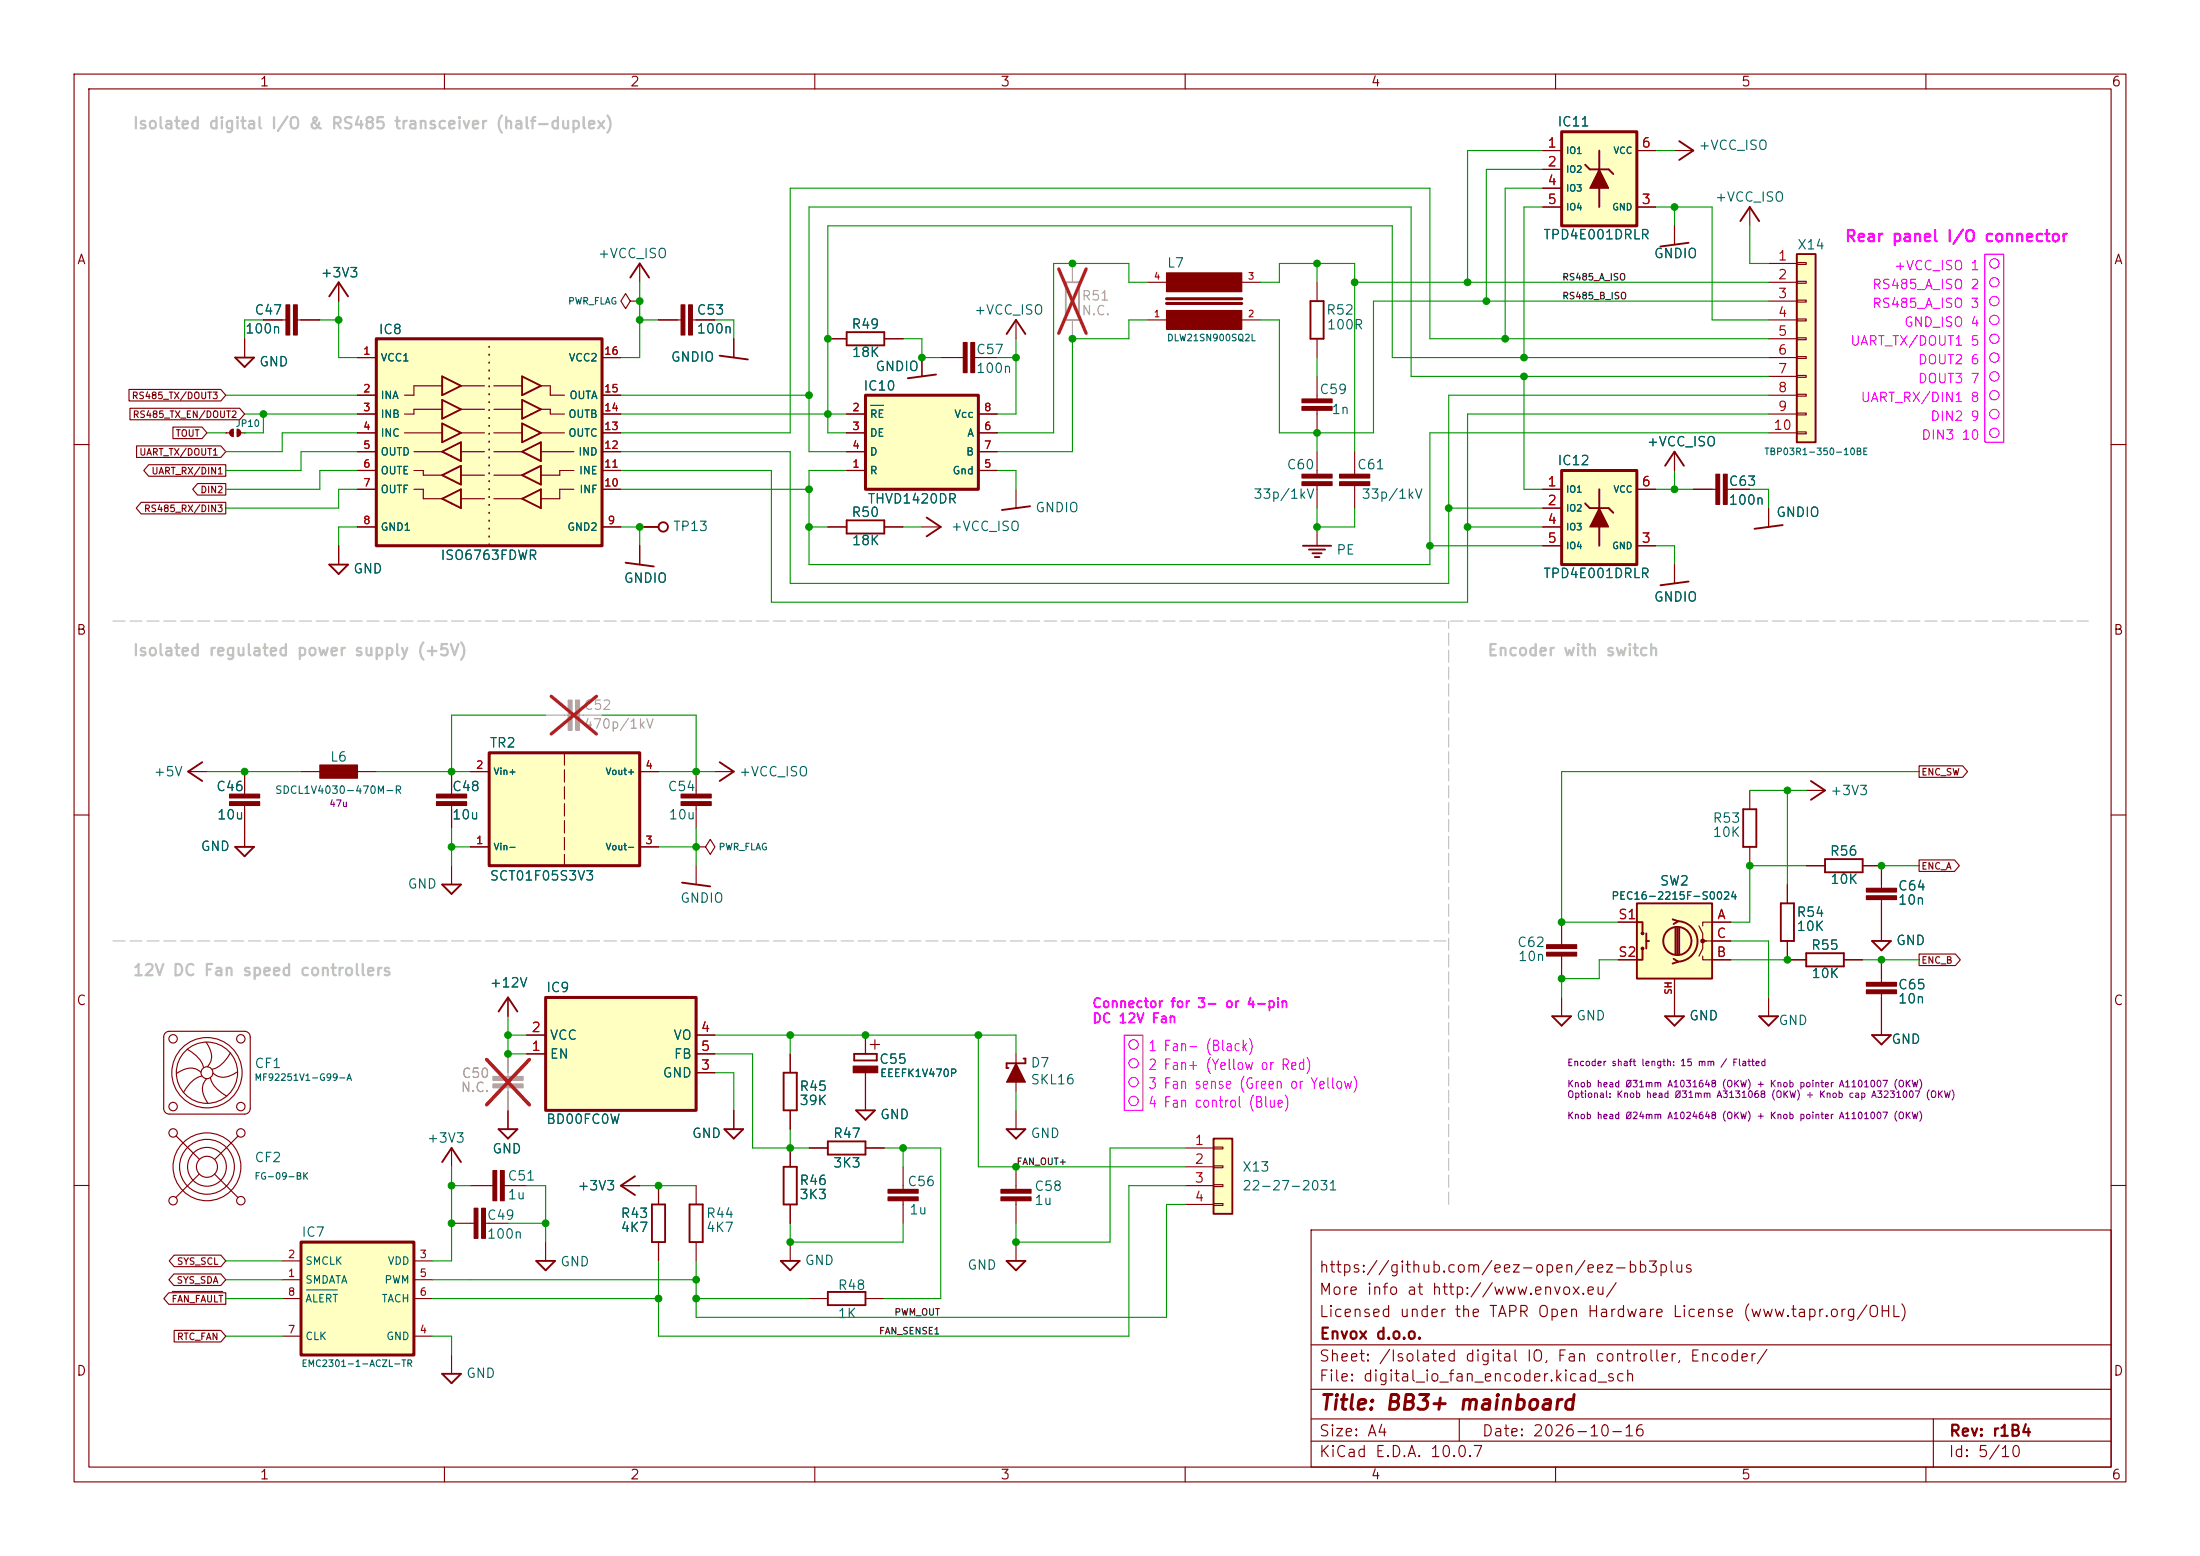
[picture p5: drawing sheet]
<svg xmlns="http://www.w3.org/2000/svg" width="297mm" height="210mm" viewBox="0 0 297 210" stroke-linecap="round" stroke-linejoin="round" font-family="sans-serif">
<g fill="none" stroke="#840000" stroke-width=".15">
<path d="M10 10h277v190h-277zM12 12h273v186h-273zM60 10v2M110 10v2M160 10v2M210 10v2M260 10v2M10 60h2M285 60h2M10 110h2M241.3 119.4v2.5M243.8 106.7h2.6"/>
<path d="M243.8 116.8h2.6M251.5 116.8h2.5M285 110h2M241.3 127v2.5h2.5M248.9 129.5h2.6M116.8 147.3v2.6M10 160h2M177 166h108v32h-108zM285 160h2M60 198v2M110 198v2M160 198v2"/>
<path d="M177 194.5h108M177 191.5h108M177 187.5h108M177 181.5h108M197 191.5v3M210 198v2M260 198v2M261 191.5v6.5"/>
</g>
<path d="M244.5 105.4l1.9 1.3-1.9 1.3M246.4 116h5.1v1.7h-5.1zM240.4 121.9h1.8v5.1h-1.8zM243.8 128.7h5.1v1.7h-5.1zM115.6 149.9h2.5l-1.3 1.2z" fill="none" stroke="#840000" stroke-width=".25"/>
<path d="M221 121.9h10.1v10.2h-10.1z" fill="#ffffc2"/>
<g fill="none" stroke="#840000" stroke-width=".25">
<path d="M114.3 44.8h5.1v1.8h-5.1zM209.5 137.2h2.6l-1.3 1.2zM221 121.9h10.1v10.2h-10.1zM221 124.5h.7v1.5M221.7 128v1.5h-.7M222.2 126v2M222.2 127h.4M225.8 124.1l.8 .2-.7 .4M225.9 129.4l.7 .4-.8 .2M226.2 125.2v3.6M226.4 124.3a2.73 2.73 0 0 1 2.8 2.8 2.73 2.73 0 0 1-2.8 2.7M226.4 125.2v3.6"/>
<path d="M226.7 125.2v3.6M252.7 127h2.6l-1.3 1.3z"/>
<circle cx="221.7" cy="128" r=".13"/>
<circle cx="221.7" cy="126" r=".13"/>
<circle cx="226.4" cy="127" r="1.9"/>
</g>
<g fill="none" stroke="#840000" stroke-width=".15">
<path d="M111.8 45.7h2.5M119.4 45.7h2.5M254 116.8v3.1M210.8 124.5v3M210.8 129v3.1M210.8 134.6v2.6M218.4 124.5h2.6M218.4 129.5h2.6M226.1 132.1v2.5M229.4 125l.5 1v1h.5M229.9 129v.5h3.8M233.7 124.5h-3.8v.5"/>
<path d="M233.7 127h-3.8v1l-.5 1M254 121.4v5.6M121.9 157.5v3M121.9 162.1v3"/>
</g>
<g fill="#840000" stroke="#840000" stroke-width=".15">
<path d="M208.8 128.5h4.1v.5h-4.1z"/>
<path d="M208.8 127.5h4.1v.5h-4.1z"/>
<path d="M119.9 160.5h4.1v.5h-4.1z"/>
<path d="M119.9 161.5h4.1v.6h-4.1z"/>
<path d="M252 120.9h4v.5h-4z"/>
<path d="M252 119.9h4v.5h-4z"/>
<circle cx="229.9" cy="127" r=".25"/>
</g>
<path d="M73.7 134.6h20.3v15.3h-20.3z" fill="#ffffc2"/>
<path d="M73.7 134.6h20.3v15.3h-20.3z" fill="none" stroke="#840000" stroke-width=".41"/>
<g fill="none" stroke="#840000" stroke-width=".15">
<path d="M94 114.3h1.2l.7-1 .6 1-.6 1-.7-1M94 114.3h.1M94 116.8v2.6M68.6 134.6v2.6M71.1 139.7h2.6M94 139.7h2.5M71.1 142.2h2.6M94 142.2h2.5M94 144.8h2.5M99.1 149.9v2.5M106.7 142.2v2.6M106.7 149.9v2.5"/>
<path d="M109.2 154.9h2.6M116.8 154.9h2.6M137.2 157.5v3M94 160v2.6M94 167.6v2.6M106.7 167.6v2.6M109.2 175.3h2.6M116.8 175.3h2.6M137.2 162.1v3M137.2 167.6v2.6"/>
</g>
<path d="M143.9 38.1h1.8v5.1h-1.8z" fill="none" stroke="#a1a1a1" stroke-width=".25"/>
<path d="M144.8 35.6v2.5M144.8 43.2v2.5" fill="none" stroke="#a1a1a1" stroke-width=".15"/>
<path d="M142.9 36.3l3.7 8.7M146.6 36.3l-3.7 8.7" fill="none" stroke="#e12e31" stroke-width=".46"/>
<path d="M92.1 119.1l3.8 .5M67.3 136.5l1.3-1.9 1.2 1.9M97.8 152.4h2.5l-1.2 1.3zM105.8 144.8h1.8v5.1h-1.8zM111.8 154.1h5v1.7h-5zM93.1 162.6h1.8v5h-1.8zM105.4 170.2h2.5l-1.2 1.3zM111.8 174.4h5v1.7h-5zM135.9 170.2h2.5l-1.2 1.3z" fill="none" stroke="#840000" stroke-width=".25"/>
<g fill="#840000" stroke="#840000" stroke-width=".15">
<path d="M135.1 160.5h4.1v.5h-4.1z"/>
<path d="M135.1 161.5h4.1v.6h-4.1z"/>
</g>
<path d="M210.8 17.8h10.2v12.7h-10.2z" fill="#ffffc2"/>
<path d="M214 22.2l.6 .7h2.6l.6 .6M215.9 20.3v2.6M215.9 25.4v2.5" fill="none" stroke="#840000" stroke-width=".25"/>
<path d="M210.8 17.8h10.2v12.7h-10.2z" fill="none" stroke="#840000" stroke-width=".4"/>
<path d="M215.9 22.9l1.3 2.5h-2.6z" fill="#840000" stroke="#840000" stroke-width=".15"/>
<path d="M208.3 20.3h2.5M208.3 22.9h2.5M208.3 27.9h2.5M208.3 25.4h2.5M221 20.3h2.5M221 27.9h2.5" fill="none" stroke="#840000" stroke-width=".15"/>
<path d="M163.8 153.7h2.6v10.1h-2.6z" fill="#ffffc2"/>
<path d="M85.1 37.5l1.3-1.9 1.2 1.9M44.4 40l1.3-1.9 1.3 1.9M228 78.5l-3.8 .5M115.3 142.2h3.1v.9h-3.1zM163.8 153.7h2.6v10.1h-2.6z" fill="none" stroke="#840000" stroke-width=".25"/>
<g fill="none" stroke="#840000" stroke-width=".15">
<path d="M45.7 38.1v2.5M86.4 35.6v2.5M85.1 40.6l-.6 1.1-.7-1.1 .7-1 .6 1h1.3M86.4 40.6h.1M226.1 76.2v2.5M116.8 139.7v2.5M116.8 144.8v2.5M117.5 141h1.2M118.1 140.3v1.3M160 154.9h3.8M160 157.5h3.8M163.8 154.8h1.3v.3h-1.3z"/>
<path d="M163.8 157.4h1.3v.2h-1.3zM163.8 159.9h1.3v.2h-1.3zM160 160h3.8M160 162.6h3.8M163.8 162.4h1.3v.3h-1.3z"/>
</g>
<path d="M115.2 143.9h3.3v.9h-3.3z" fill="#840000" stroke="#840000" stroke-width=".15"/>
<path d="M210.8 63.5h10.2v12.7h-10.2z" fill="#ffffc2"/>
<path d="M214 67.9l.6 .7h2.6l.6 .6M215.9 66v2.6M215.9 71.1v2.6M240.7 70.9l-3.8 .5" fill="none" stroke="#840000" stroke-width=".25"/>
<path d="M210.8 63.5h10.2v12.7h-10.2z" fill="none" stroke="#840000" stroke-width=".4"/>
<path d="M215.9 68.6l1.3 2.5h-2.6z" fill="#840000" stroke="#840000" stroke-width=".15"/>
<path d="M208.3 66h2.5M208.3 68.6h2.5M208.3 73.7h2.5M208.3 71.1h2.5M221 66h2.5M221 73.7h2.5M238.8 68.6v2.5" fill="none" stroke="#840000" stroke-width=".15"/>
<path d="M242.6 34.3h2.5v25.4h-2.5z" fill="#ffffc2"/>
<g fill="none" stroke="#840000" stroke-width=".25">
<path d="M226.7 19.1l1.9 1.2-1.9 1.3M228 32.8l-3.8 .5M234.9 29.8l1.3-1.9 1.3 1.9M242.6 34.3h2.5v25.4h-2.5zM126.4 50.5l-3.8 .6M135.9 45.1l1.3-1.9 1.2 1.9M84.5 75.9l3.8 .6M224.8 62.9l1.3-1.9 1.2 1.9M235.3 109.2h1.8v5.1h-1.8zM224.8 137.2h2.5l-1.2 1.2zM237.5 137.2h2.5l-1.2 1.2zM252.7 139.7h2.6l-1.3 1.3z"/>
<path d="M105.8 157.5h1.8v5.1h-1.8z"/>
</g>
<g fill="none" stroke="#840000" stroke-width=".15">
<path d="M226.1 20.3h2.5M226.1 30.5v2.5M236.2 27.9v2.6M238.8 35.6h3.8M238.8 38.1h3.8M242.6 35.4h1.2v.3h-1.2zM242.6 38h1.2v.2h-1.2zM124.5 48.3v2.5M127 48.3h3M131.6 48.3h3M137.2 43.2v2.5M238.8 40.6h3.8"/>
<path d="M238.8 43.2h3.8M238.8 45.7h3.8M238.8 48.3h3.8M238.8 50.8h3.8M238.8 53.3h3.8M238.8 55.9h3.8M238.8 58.4h3.8M242.6 40.5h1.2v.3h-1.2zM242.6 43.1h1.2v.2h-1.2zM242.6 45.6h1.2v.2h-1.2zM242.6 48.1h1.2v.3h-1.2zM242.6 50.7h1.2v.2h-1.2z"/>
<path d="M242.6 53.2h1.2v.3h-1.2zM242.6 55.8h1.2v.2h-1.2zM242.6 58.3h1.2v.2h-1.2zM86.4 73.7v2.5M226.1 61v2.5M228.6 66h3M233.2 66h3M236.2 106.7v2.5M236.2 114.3v2.5M226.1 134.6v2.6M238.8 134.6v2.6M254 129.5v3.1"/>
<path d="M254 134.1v5.6M106.7 154.9v2.6M106.7 162.6v2.5"/>
</g>
<g fill="#840000" stroke="#840000" stroke-width=".15">
<path d="M231.6 64h.6v4.1h-.6z"/>
<path d="M232.7 64h.5v4.1h-.5z"/>
<path d="M130 46.2h.6v4.1h-.6z"/>
<path d="M131.1 46.2h.5v4.1h-.5z"/>
<path d="M252 132.6h4v.5h-4z"/>
<path d="M252 133.6h4v.5h-4z"/>
</g>
<path d="M116.8 53.3h15.3v12.7h-15.3z" fill="#ffffc2"/>
<path d="M116.8 53.3h15.3v12.7h-15.3z" fill="none" stroke="#840000" stroke-width=".41"/>
<g fill="none" stroke="#840000" stroke-width=".15">
<path d="M33 45.7v2.6M35.6 43.2h3M40.1 43.2h3.1M114.3 55.9h2.5M114.3 58.4h2.5M132.1 55.9h2.5M132.1 58.4h2.5M177.8 50.8v3M177.8 55.4v3M114.3 63.5h2.5M114.3 61h2.5M132.1 63.5h2.5"/>
<path d="M132.1 61h2.5M137.2 66v2.6M182.9 61v3M182.9 65.5v3.1M94 104.1v3.1M94 108.7v3.1"/>
</g>
<path d="M117.5 54.7h1.8" fill="none" stroke="#006464" stroke-width=".15"/>
<g fill="#840000" stroke="#840000" stroke-width=".15">
<path d="M39.6 41.1h.5v4.1h-.5z"/>
<path d="M38.6 41.1h.5v4.1h-.5z"/>
<path d="M180.8 65h4.1v.5h-4.1z"/>
<path d="M180.8 64h4.1v.5h-4.1z"/>
<path d="M91.9 107.2h4.1v.5h-4.1z"/>
<path d="M91.9 108.2h4.1v.5h-4.1z"/>
<path d="M175.8 54.9h4v.5h-4z"/>
<path d="M175.8 53.8h4v.6h-4z"/>
</g>
<path d="M31.7 48.3h2.6l-1.3 1.2zM139.1 68.3l-3.8 .5" fill="none" stroke="#840000" stroke-width=".25"/>
<path d="M50.8 45.7h30.5v28h-30.5z" fill="#ffffc2"/>
<g fill="none" stroke="#840000" stroke-width=".15">
<path d="M154.9 38.1h2.6M167.6 38.1h2.6M177.8 38.1v2.5M48.3 53.3h2.5M48.3 55.9h2.5M48.3 58.4h2.5M48.3 48.3h2.5M54.6 58.4h5.1M59.7 52.1h-3.8v1.2h-1.3M59.7 55.2h-3.8v.7h-1.3M62.2 52.1h3.2M62.2 55.2h3.2"/>
<path d="M62.2 58.4h3.2M66.7 52.1h3.8M66.7 55.2h3.8M66.7 58.4h3.8M73 52.1h1.3v1.2h1.9M73 55.2h1.3v.7h1.9M73 58.4h3.2M81.3 53.3h2.5M81.3 55.9h2.5M81.3 58.4h2.5M81.3 48.3h2.5M88.9 43.2h3"/>
<path d="M93.5 43.2h3M99.1 45.7v2.6M154.9 43.2h2.6M167.6 43.2h2.6M177.8 45.7v2.6M48.3 61h2.5M48.3 63.5h2.5M48.3 66h2.5M48.3 71.1h2.5M55.9 61h3.8M55.9 63.5h1.2v.6h2.6M55.9 66h1.2v1.3h2.6"/>
<path d="M62.2 61h3.2M62.2 64.1h3.2M62.2 67.3h3.2M66.7 61h3.8M66.7 64.1h3.8M66.7 67.3h3.8M73 61h4.5M77.5 63.5h-1.9v.6h-2.6M77.5 66h-1.9v1.3h-2.6M81.3 61h2.5M81.3 63.5h2.5M81.3 66h2.5"/>
<path d="M81.3 71.1h2.5M86.4 71.1h.1M177.8 61v3M177.8 65.5v3.1M61 182.9v2.5"/>
</g>
<g fill="none" stroke="#840000" stroke-width=".25">
<path d="M59.7 50.8l2.5 1.3-2.5 1.2zM59.7 54l2.5 1.2-2.5 1.3zM59.7 57.2l2.5 1.2-2.5 1.3zM70.5 50.8l2.5 1.3-2.5 1.2zM70.5 54l2.5 1.2-2.5 1.3zM70.5 57.2l2.5 1.2-2.5 1.3zM97.2 48l3.8 .5M176.9 40.6h1.8v5.1h-1.8zM59.7 61l2.5-1.3v2.5zM59.7 64.1l2.5-1.2v2.5zM59.7 67.3l2.5-1.3v2.6zM70.5 61l2.5-1.3v2.5z"/>
<path d="M70.5 64.1l2.5-1.2v2.5zM70.5 67.3l2.5-1.3v2.6zM86.4 71.1h2.5M59.7 185.4h2.5l-1.2 1.3z"/>
<circle cx="89.5" cy="71.1" r=".63"/>
</g>
<path d="M66 45.7v28" fill="none" stroke="#840000" stroke-width=".25" stroke-dasharray=".1 1"/>
<path d="M50.8 45.7h30.5v28h-30.5zM157.5 41h10.1M157.5 40.3h10.1" fill="none" stroke="#840000" stroke-width=".41"/>
<g fill="#840000" stroke="#840000" stroke-width=".15">
<path d="M157.5 41.9h10.1v2.6h-10.1z"/>
<path d="M157.5 36.8h10.1v2.6h-10.1z"/>
<path d="M93 41.1h.5v4.1h-.5z"/>
<path d="M91.9 41.1h.6v4.1h-.6z"/>
<path d="M175.8 65h4v.5h-4z"/>
<path d="M175.8 64h4v.5h-4z"/>
</g>
<g fill="#a1a1a1" stroke="#a1a1a1" stroke-width=".15">
<path d="M77.7 94.5h.5v4.1h-.5z"/>
<path d="M76.7 94.5h.5v4.1h-.5z"/>
</g>
<path d="M73.7 96.5h3M78.2 96.5h3.1" fill="none" stroke="#a1a1a1" stroke-width=".15"/>
<path d="M74.4 94l6.1 5.1M80.5 94l-6.1 5.1" fill="none" stroke="#e12e31" stroke-width=".46"/>
<path d="M40.6 167.6h15.3v15.3h-15.3z" fill="#ffffc2"/>
<path d="M40.6 167.6h15.3v15.3h-15.3z" fill="none" stroke="#840000" stroke-width=".41"/>
<g fill="none" stroke="#840000" stroke-width=".15">
<path d="M177.8 71.1v2.6M33 104.1v3.1M33 108.7v3.1M96.5 104.1h2.6M22.3 139.4l.6-.2h10.1a.76 .76 0 0 1 .8 .8v9.6a.76 .76 0 0 1-.8 .8h-10.1a.76 .76 0 0 1-.8-.8v-9.6zM23.8 153.3l3.1 3.2M25.3 141.6a4.2 4.2 0 0 1 2.2 2.5M26.9 158.5l-3.2 3.1M27.1 144.7a2.21 2.21 0 0 0-2.8-.1l-.5 .3M27.3 145.2a3.8 3.8 0 0 0-2.5 2.2M27.8 140.6a2.56 2.56 0 0 1 .3 3.3l-.1 .1M27.9 145.6a2.21 2.21 0 0 0-.1 2.9l.3 .4"/>
<path d="M28.4 145.5a3.8 3.8 0 0 0 2.2 2.4M29 158.5l3.1 3.1M31.1 142.1a4.2 4.2 0 0 1-2.5 2.2M32.1 144.7a2.56 2.56 0 0 1-3.3 .2l-.1-.1M32.1 153.3l-3.1 3.2M61 154.9v2.6M68.6 149.9v2.5M38.1 172.7h2.5M38.1 170.2h2.5M38.1 175.3h2.5M55.9 172.7h2.5M55.9 170.2h2.5"/>
<path d="M55.9 175.3h2.5M38.1 180.3h2.5M55.9 180.3h2.5"/>
<circle cx="23.4" cy="140.2" r=".57"/>
<circle cx="23.4" cy="152.9" r=".57"/>
<circle cx="23.4" cy="149.4" r=".57"/>
<circle cx="27.9" cy="144.8" r="4.7"/>
<circle cx="27.9" cy="157.5" r="2.62"/>
<circle cx="27.9" cy="144.8" r="4.1"/>
<circle cx="27.9" cy="157.5" r="4.6"/>
<circle cx="27.9" cy="144.8" r=".8"/>
<circle cx="27.9" cy="157.5" r="1.42"/>
<circle cx="27.9" cy="157.5" r="3.7"/>
<circle cx="32.5" cy="152.9" r=".57"/>
<circle cx="32.5" cy="140.2" r=".57"/>
<circle cx="32.5" cy="149.4" r=".57"/>
<circle cx="23.4" cy="162.1" r=".57"/>
<circle cx="32.5" cy="162.1" r=".57"/>
</g>
<path d="M41.3 174.1h4.2" fill="none" stroke="#006464" stroke-width=".15"/>
<path d="M175.9 73.7h3.8M176.7 74.2h2.2M177.2 74.7h1.2M177.5 75.2h.6M97.2 102.9l1.9 1.2-1.9 1.3M59.7 156.8l1.3-1.9 1.2 1.9M67.3 152.4h2.5l-1.2 1.3z" fill="none" stroke="#840000" stroke-width=".25"/>
<g fill="#a1a1a1" stroke="#a1a1a1" stroke-width=".15">
<path d="M66.5 145.3h4.1v.5h-4.1z"/>
<path d="M66.5 146.3h4.1v.5h-4.1z"/>
</g>
<path d="M68.6 142.2v3.1M68.6 146.8v3.1" fill="none" stroke="#a1a1a1" stroke-width=".15"/>
<path d="M65.7 143l5.8 6.1M71.5 143l-5.8 6.1" fill="none" stroke="#e12e31" stroke-width=".46"/>
<g fill="#840000" stroke="#840000" stroke-width=".15">
<path d="M31 107.2h4.1v.5h-4.1z"/>
<path d="M31 108.2h4.1v.5h-4.1z"/>
</g>
<path d="M66 101.6h20.4v15.2h-20.4z" fill="#ffffc2"/>
<path d="M66 101.6h20.4v15.2h-20.4z" fill="none" stroke="#840000" stroke-width=".41"/>
<path d="M76.2 101.6v15.2" fill="none" stroke="#840000" stroke-width=".15" stroke-dasharray="1.7 .6"/>
<g fill="none" stroke="#840000" stroke-width=".15">
<path d="M45.7 38.1v2.5M208.3 20.3h2.5M208.3 22.9h2.5M208.3 27.9h2.5M208.3 25.4h2.5M221 20.3h2.5M221 27.9h2.5M226.1 30.5v2.5M17.4 52.6h12.4l.7 .7-.7 .8h-12.4zM17.5 55.1h14.9l.6 .8-.6 .8h-14.9zM23.3 57.6h4l.6 .8-.6 .8h-4zM30.5 58.4h.1"/>
<path d="M30.5 58.4h.7M32.3 58.4h.7M33 58.4h.1M33 45.7v2.6M35.6 43.2h2.5M40.6 43.2h2.6M48.3 58.4h2.5M48.3 55.9h2.5M48.3 48.3h2.5M48.3 53.3h2.5M81.3 58.4h2.5M81.3 55.9h2.5"/>
<path d="M81.3 48.3h2.5M81.3 53.3h2.5M88.9 43.2h2.5M94 43.2h2.5M99.1 45.7v2.6M111.8 45.7h2.5M114.3 58.4h2.5M114.3 55.9h2.5M119.4 45.7h2.5M124.5 48.3v2.5M132.1 58.4h2.5M132.1 55.9h2.5"/>
<path d="M18.4 60.2h11.4l.7 .8-.7 .7h-11.4zM19.1 67.8h11.4v1.6h-11.4l-.7-.8zM20.1 62.7h10.4v1.6h-10.4l-.7-.8zM26.7 65.3h3.8v1.5h-3.8l-.7-.8zM45.7 73.7v2.5M48.3 71.1h2.5M48.3 63.5h2.5M48.3 61h2.5M48.3 66h2.5M81.3 71.1h2.5M81.3 63.5h2.5M81.3 61h2.5"/>
<path d="M81.3 66h2.5M86.4 73.7v2.5M111.8 71.1h2.5M114.3 63.5h2.5M114.3 61h2.5M119.4 71.1h2.5M124.5 71.1h2.5M132.1 63.5h2.5M132.1 61h2.5M208.3 71.1h2.5M208.3 66h2.5M208.3 68.6h2.5"/>
<path d="M208.3 73.7h2.5M221 66h2.5M221 73.7h2.5M226.1 61v2.5M226.1 76.2v2.5M228.6 66h2.5M233.7 66h2.5M238.8 68.6v2.5M25.4 104.1h2.5M33 104.1v2.6M33 109.2v5.1M40.6 104.1h2.6"/>
<path d="M48.3 104.1h2.5M61 104.1v3.1M61 108.7v3.1M61 116.8v2.6M63.5 114.3h2.5M63.5 104.1h2.5M86.4 114.3h2.5M86.4 104.1h2.5M241.3 119.4v2.5M243.8 116.8h2.6M251.5 116.8h2.5v2.6M259.1 103.4h5.9l.6 .7-.6 .8h-5.9z"/>
<path d="M259.1 116.1h4.8l.6 .7-.6 .8h-4.8zM68.6 134.6v2.6M71.1 139.7h2.6M94 139.7h2.5M116.8 139.7v2.5M218.4 129.5h2.6M218.4 124.5h2.6M226.1 132.1v5.1M231.1 129.5h2.6M231.1 124.5h2.6M231.1 127h2.6M241.3 127v2.5h2.5"/>
<path d="M248.9 129.5h2.6M254 121.9v5.1M254 129.5v2.6M254 134.6v5.1M259.1 128.8h4.9l.6 .7-.6 .8h-4.9zM68.6 149.9v2.5M71.1 142.2h2.6M94 142.2h2.5M94 144.8h2.5M99.1 149.9v2.5M106.7 142.2v2.6M106.7 149.9v2.5"/>
<path d="M106.7 154.9v2.6M109.2 154.9h2.6M116.8 154.9h2.6M116.8 144.8v5.1M137.2 142.2v5.1M137.2 149.9v2.5M22.8 174.5h7.7v1.5h-7.7l-.7-.7zM23.3 174.3h6.8M23.5 171.9h6.3l.7 .8-.7 .8h-6.3l-.7-.8zM23.5 169.4h6.3l.7 .8-.7 .8h-6.3l-.7-.8zM23.5 179.6h6.3l.7 .7-.7 .8h-6.3zM61 165.1h3"/>
<path d="M63.5 160h3M65.5 165.1h3.1M68.1 160h3M73.7 167.6v2.6M83.8 160h2.6M88.9 160v2.6M88.9 167.6v2.6M106.7 162.6v2.5"/>
</g>
<path d="M44.4 76.2h2.6l-1.3 1.3zM114.3 70.2h5.1v1.8h-5.1zM125.1 69.9l1.9 1.2-1.9 1.3M27.3 102.9l-1.9 1.2 1.9 1.3M31.7 114.3h2.6l-1.3 1.3zM59.7 119.4h2.5l-1.2 1.3zM85.7 158.8l-1.9 1.2 1.9 1.3M135.9 152.4h2.5l-1.2 1.3zM138.2 142.9h.2v.6h-2.5v.6h.2M72.4 170.2h2.5l-1.2 1.3zM88 162.6h1.8v5h-1.8z" fill="none" stroke="#840000" stroke-width=".25"/>
<g fill="#840000" stroke="#840000" stroke-width=".15">
<path d="M58.9 107.2h4.1v.5h-4.1z"/>
<path d="M58.9 108.2h4.1v.5h-4.1z"/>
<path d="M43.2 103.3h5.1v1.7h-5.1z"/>
<path d="M67.6 158h.5v4.1h-.5z"/>
<path d="M66.5 158h.6v4.1h-.6z"/>
<path d="M137.2 143.5l1.2 2.6h-2.5z"/>
<path d="M65 163.1h.5v4h-.5z"/>
<path d="M64 163.1h.5v4h-.5z"/>
</g>
<g fill="#840000" stroke="#840000" stroke-width=".14">
<path d="M31.1 58.1l.4-.2v.5h-.5z"/>
<path d="M31 58.4h.5v.5a.51 .51 0 0 1-.5-.5z"/>
<path d="M32 57.9a.51 .51 0 0 1 .5 .5h-.5z"/>
<path d="M32 58.4h.5a.51 .51 0 0 1-.5 .5z"/>
</g>
<path d="M15.2 83.8h266.7M15.2 127h180.4M195.6 162.6v-78.8" fill="none" stroke="#c2c2c2" stroke-width=".15" stroke-dasharray="1.7 .6"/>
<g fill="none" stroke="#009600" stroke-width=".15">
<path d="M86.4 38.1v10.2h-2.6M154.9 38.1h-2.5v-2.5h-10.2v22.8h-7.6M170.2 38.1h2.5v-2.5h10.2v25.4M177.8 35.6v2.5M182.9 38.1h55.9M208.3 27.9h-2.6v20.4M208.3 20.3h-10.2v17.8M208.3 22.9h-7.6v17.7M208.3 25.4h-5.1v20.3M223.5 27.9h7.6v15.3h7.7M223.5 20.3h2.6M226.1 27.9v2.6"/>
<path d="M236.2 30.5v5.1h2.6M27.9 58.4h2.6M30.5 53.3h17.8M33 55.9h15.3M35.6 55.9v2.5h-2.6M35.6 43.2h-2.6v2.5M43.2 43.2h2.5M45.7 40.6v7.7h2.6M48.3 58.4h-10.2v2.6h-7.6M83.8 55.9h30.5M83.8 53.3h25.4M86.4 43.2h2.5"/>
<path d="M96.5 43.2h2.6v2.5M121.9 45.7h2.6v2.6h2.5M134.6 48.3h2.6M137.2 45.7v10.2h-2.6M154.9 43.2h-2.5v2.5h-7.6v15.3h-10.2M177.8 48.3v2.5M177.8 58.4v2.6M205.7 50.8v15.2h2.6M238.8 55.9h-40.7v25.4h-94v-17.8h-20.3M238.8 58.4h-45.8v17.8h-83.8v-12.7h5.1M238.8 53.3h-43.2v25.4h-88.9v-17.7h-22.9M238.8 50.8h-48.3v-22.9h-81.3v33.1h5.1"/>
<path d="M238.8 45.7h-45.8v-20.3h-86.3v33h-22.9M238.8 48.3h-50.8v-17.8h-76.2v27.9h2.5M238.8 40.6h-53.4v17.8h-12.7v-15.2h-2.5M48.3 66h-2.6v2.6h-15.2M48.3 71.1h-2.6v2.6M48.3 61h-7.7v2.5h-10.1M48.3 63.5h-5.1v2.5h-12.7M83.8 71.1h2.6v2.6M83.8 66h25.4M109.2 71.1h2.6M121.9 71.1h2.6M134.6 63.5h2.6v2.5"/>
<path d="M177.8 68.6v2.5h5.1v-2.5M193 73.7h15.3M195.6 68.6h12.7M198.1 71.1h10.2M223.5 66h5.1M223.5 73.7h2.6v2.5M226.1 63.5v2.5M236.2 66h2.6v2.6M73.7 96.5h-12.7v7.6M81.3 96.5h12.7v7.6M27.9 104.1h12.7M50.8 104.1h12.7"/>
<path d="M61 111.8v5M61 114.3h2.5M88.9 104.1h7.6M88.9 114.3h5.1M94 111.8v5M236.2 106.7h7.6M241.3 106.7v12.7M243.8 116.8h-7.6v7.7h-2.5M254 116.8h5.1M259.1 104.1h-48.3v20.4h7.6M68.6 139.7h2.5M68.6 137.2v5h2.5"/>
<path d="M96.5 139.7h40.7v2.5M106.7 139.7v2.5M132.1 139.7v17.8h27.9M218.4 129.5h-2.5v2.6h-5.1v2.5M233.7 127h5.1v7.6M233.7 129.5h7.6M251.5 129.5h7.6M61 157.5v12.7h-2.6M96.5 142.2h5.1v12.7h7.6M96.5 144.8h2.6v5.1M106.7 152.4v2.5M119.4 154.9h7.6v20.4h-7.6"/>
<path d="M121.9 154.9v2.6M137.2 147.3v2.6M160 154.9h-10.1v12.7h-12.7v-2.5M30.5 175.3h7.6M30.5 172.7h7.6M30.5 170.2h7.6M58.4 175.3h30.5M58.4 172.7h35.6M61 160h2.5M68.6 165.1h5.1M71.1 160h2.6v7.6M86.4 160h7.6"/>
<path d="M94 175.3h15.2M106.7 165.1v2.5h15.2v-2.5M160 160h-7.6v20.3h-63.5v-10.1M160 162.6h-2.5v15.2h-63.5v-7.6M30.5 180.3h7.6M58.4 180.3h2.6v2.6"/>
</g>
<g fill="none" stroke="#f0f" stroke-width=".15">
<path d="M268 34.3h2.5v25.4h-2.5zM151.8 139.7h2.5v10.2h-2.5z"/>
<circle cx="269.2" cy="35.6" r=".63"/>
<circle cx="269.2" cy="38.1" r=".63"/>
<circle cx="269.2" cy="53.3" r=".63"/>
<circle cx="269.2" cy="48.3" r=".63"/>
<circle cx="269.2" cy="55.9" r=".63"/>
<circle cx="269.2" cy="45.7" r=".63"/>
<circle cx="269.2" cy="40.6" r=".63"/>
<circle cx="269.2" cy="58.4" r=".63"/>
<circle cx="269.2" cy="50.8" r=".63"/>
<circle cx="269.2" cy="43.2" r=".63"/>
<circle cx="153" cy="143.5" r=".63"/>
<circle cx="153" cy="141" r=".63"/>
<circle cx="153" cy="148.6" r=".63"/>
<circle cx="153" cy="146" r=".63"/>
</g>
<path d="M117.5 54.7h1.8" fill="none" stroke="#006464" stroke-width=".15"/>
<path d="M68.6 142.2v2.6M68.6 147.3v2.6" fill="none" stroke="#a1a1a1" stroke-width=".15"/>
<path d="M65.7 143l5.8 6.1M71.5 143l-5.8 6.1" fill="none" stroke="#e12e31" stroke-width=".46"/>
<g fill="#009600" stroke="#009600" stroke-width=".14">
<circle cx="177.8" cy="58.4" r=".46"/>
<circle cx="137.2" cy="167.6" r=".46"/>
<circle cx="137.2" cy="157.5" r=".46"/>
<circle cx="106.7" cy="154.9" r=".46"/>
<circle cx="121.9" cy="154.9" r=".46"/>
<circle cx="132.1" cy="139.7" r=".46"/>
<circle cx="94" cy="172.7" r=".46"/>
<circle cx="106.7" cy="167.6" r=".46"/>
<circle cx="177.8" cy="71.1" r=".46"/>
<circle cx="193" cy="73.7" r=".46"/>
<circle cx="94" cy="114.3" r=".46"/>
<circle cx="116.8" cy="139.7" r=".46"/>
<circle cx="106.7" cy="139.7" r=".46"/>
<circle cx="241.3" cy="106.7" r=".46"/>
<circle cx="226.1" cy="66" r=".46"/>
<circle cx="144.8" cy="45.7" r=".46"/>
<circle cx="109.2" cy="53.3" r=".46"/>
<circle cx="111.8" cy="45.7" r=".46"/>
<circle cx="124.5" cy="48.3" r=".46"/>
<circle cx="144.8" cy="35.6" r=".46"/>
<circle cx="109.2" cy="71.1" r=".46"/>
<circle cx="86.4" cy="40.6" r=".46"/>
<circle cx="226.1" cy="27.9" r=".46"/>
<circle cx="241.3" cy="129.5" r=".46"/>
<circle cx="254" cy="129.5" r=".46"/>
<circle cx="236.2" cy="116.8" r=".46"/>
<circle cx="254" cy="116.8" r=".46"/>
<circle cx="210.8" cy="132.1" r=".46"/>
<circle cx="210.8" cy="124.5" r=".46"/>
<circle cx="205.7" cy="50.8" r=".46"/>
<circle cx="195.6" cy="68.6" r=".46"/>
<circle cx="198.1" cy="71.1" r=".46"/>
<circle cx="205.7" cy="48.3" r=".46"/>
<circle cx="200.7" cy="40.6" r=".46"/>
<circle cx="203.2" cy="45.7" r=".46"/>
<circle cx="198.1" cy="38.1" r=".46"/>
<circle cx="137.2" cy="48.3" r=".46"/>
<circle cx="109.2" cy="66" r=".46"/>
<circle cx="111.8" cy="55.9" r=".46"/>
<circle cx="182.9" cy="38.1" r=".46"/>
<circle cx="177.8" cy="35.6" r=".46"/>
<circle cx="68.6" cy="139.7" r=".46"/>
<circle cx="68.6" cy="142.2" r=".46"/>
<circle cx="94" cy="104.1" r=".46"/>
<circle cx="61" cy="114.3" r=".46"/>
<circle cx="33" cy="104.1" r=".46"/>
<circle cx="61" cy="104.1" r=".46"/>
<circle cx="88.9" cy="160" r=".46"/>
<circle cx="61" cy="160" r=".46"/>
<circle cx="61" cy="165.1" r=".46"/>
<circle cx="73.7" cy="165.1" r=".46"/>
<circle cx="94" cy="175.3" r=".46"/>
<circle cx="88.9" cy="175.3" r=".46"/>
<circle cx="35.6" cy="55.9" r=".46"/>
<circle cx="45.7" cy="43.2" r=".46"/>
<circle cx="86.4" cy="43.2" r=".46"/>
<circle cx="86.4" cy="71.1" r=".46"/>
</g>
<text font-size="2" fill="#840000" x="178" y="190.8">Title: BB3+ mainboard</text>
<g font-size="1.5" fill="#c2c2c2">
<text x="17.8" y="17.8">Isolated digital I/O &amp; RS485 transceiver (half-duplex)</text>
<text x="17.8" y="88.9">Isolated regulated power supply (+5V)</text>
<text x="200.7" y="88.9">Encoder with switch</text>
<text x="17.8" y="132.1">12V DC Fan speed controllers</text>
</g>
<text font-size="1.5" fill="#f0f" x="249" y="33">Rear panel I/O connector</text>
<g font-size="1.5" fill="#840000">
<text x="178" y="172.1">https://github.com/eez-open/eez-bb3plus</text>
<text x="178" y="178.1">Licensed under the TAPR Open Hardware License (www.tapr.org/OHL)</text>
<text x="178" y="175.1">More info at http://www.envox.eu/</text>
<text x="178" y="184.1">Sheet: /Isolated digital IO, Fan controller, Encoder/</text>
<text x="178" y="181.1">Envox d.o.o.</text>
<text x="178" y="186.8">File: digital_io_fan_encoder.kicad_sch</text>
<text x="178" y="197">KiCad E.D.A. 10.0.7</text>
<text x="178" y="194.2">Size: A4</text>
<text x="200" y="194.2">Date: 2026-10-16</text>
<text x="263" y="197">Id: 5/10</text>
<text x="263" y="194.2">Rev: r1B4</text>
</g>
<g font-size="1.4" fill="#f0f">
<text x="154.9" y="142.2">1 Fan- (Black)</text>
<text x="154.9" y="149.9">4 Fan control (Blue)</text>
<text x="154.9" y="144.8">2 Fan+ (Yellow or Red)</text>
<text x="154.9" y="147.3">3 Fan sense (Green or Yellow)</text>
</g>
<g font-size="1.3" fill="#840000">
<text x="35" y="12">1</text>
<text x="85" y="12">2</text>
<text x="135" y="12">3</text>
<text x="185" y="12">4</text>
<text x="235" y="12">5</text>
<text x="285" y="12">6</text>
<text x="10.3" y="36">A</text>
<text x="285.3" y="36">A</text>
<text x="10.2" y="86">B</text>
<text x="285.2" y="86">B</text>
<text x="10.2" y="136">C</text>
<text x="285.2" y="136">C</text>
<text x="10.2" y="186">D</text>
<text x="285.2" y="186">D</text>
<text x="35" y="200">1</text>
<text x="85" y="200">2</text>
<text x="135" y="200">3</text>
<text x="185" y="200">4</text>
<text x="235" y="200">5</text>
<text x="285" y="200">6</text>
</g>
<g font-size="1.3" fill="#006464">
<text x="210.2" y="17.4">IC11</text>
<text x="229.2" y="20.6">+VCC_ISO</text>
<text x="231.4" y="27.5">+VCC_ISO</text>
<text x="80.6" y="35.2">+VCC_ISO</text>
<text x="208.3" y="32.6">TPD4E001DRLR</text>
<text x="223.2" y="35.2">GNDIO</text>
<text x="242.6" y="34">X14</text>
<text x="43.2" y="37.8">+3V3</text>
<text x="157.5" y="36.4">L7</text>
<text x="33" y="45.3">100n</text>
<text x="34.3" y="42.8">C47</text>
<text x="51" y="45.4">IC8</text>
<text x="94" y="42.8">C53</text>
<text x="94" y="45.3">100n</text>
<text x="114.9" y="44.7">R49</text>
<text x="131.4" y="42.8">+VCC_ISO</text>
<text x="179" y="42.8">R52</text>
<text x="179" y="44.8">100R</text>
<text x="34.9" y="49.8">GND</text>
<text x="90.5" y="49.1">GNDIO</text>
<text x="114.9" y="48.5">18K</text>
<text x="116.5" y="53">IC10</text>
<text x="118.1" y="50.4">GNDIO</text>
<text x="131.7" y="48.1">C57</text>
<text x="131.7" y="50.7">100n</text>
<text x="178" y="53.5">C59</text>
<text x="179.7" y="56.2">1n</text>
<text x="173.6" y="63.7">C60</text>
<text x="183.1" y="63.7">C61</text>
<text x="210.2" y="63.1">IC12</text>
<text x="222.2" y="60.6">+VCC_ISO</text>
<text x="233.3" y="65.9">C63</text>
<text x="90.8" y="72">TP13</text>
<text x="114.9" y="70.1">R50</text>
<text x="117" y="68.3">THVD1420DR</text>
<text x="128.3" y="72">+VCC_ISO</text>
<text x="139.7" y="69.5">GNDIO</text>
<text x="169.1" y="67.6">33p/1kV</text>
<text x="183.7" y="67.6">33p/1kV</text>
<text x="233.3" y="68.4">100n</text>
<text x="239.7" y="70.1">GNDIO</text>
<text x="47.6" y="77.7">GND</text>
<text x="59.4" y="75.9">ISO6763FDWR</text>
<text x="114.9" y="73.9">18K</text>
<text x="180.3" y="75.2">PE</text>
<text x="84.1" y="79">GNDIO</text>
<text x="208.3" y="78.3">TPD4E001DRLR</text>
<text x="223.2" y="81.5">GNDIO</text>
<text x="66" y="101.2">TR2</text>
<text x="20.7" y="105.1">+5V</text>
<text x="29.1" y="107.1">C46</text>
<text x="44.5" y="103.1">L6</text>
<text x="60.9" y="107.1">C48</text>
<text x="90.1" y="107.1">C54</text>
<text x="99.7" y="105.1">+VCC_ISO</text>
<text x="247" y="107.6">+3V3</text>
<text x="29.2" y="110.9">10u</text>
<text x="60.9" y="110.9">10u</text>
<text x="90.2" y="110.9">10u</text>
<text x="231.1" y="111.4">R53</text>
<text x="231.1" y="113.3">10K</text>
<text x="27" y="115.2">GND</text>
<text x="66" y="119.2">SCT01F05S3V3</text>
<text x="224" y="119.8">SW2</text>
<text x="246.9" y="115.8">R56</text>
<text x="247" y="119.6">10K</text>
<text x="54.9" y="120.3">GND</text>
<text x="91.7" y="122.2">GNDIO</text>
<text x="242.5" y="124.1">R54</text>
<text x="242.5" y="126">10K</text>
<text x="256.1" y="120.5">C64</text>
<text x="256.1" y="122.4">10n</text>
<text x="204.7" y="128.1">C62</text>
<text x="204.9" y="130">10n</text>
<text x="244.4" y="128.5">R55</text>
<text x="255.9" y="127.9">GND</text>
<text x="66" y="133.6">+12V</text>
<text x="73.6" y="134.2">IC9</text>
<text x="244.5" y="132.3">10K</text>
<text x="256.1" y="133.8">C65</text>
<text x="256.1" y="135.7">10n</text>
<text x="74.1" y="143.2">EN</text>
<text x="74.1" y="140.7">VCC</text>
<text x="90.8" y="140.7">VO</text>
<text x="90.9" y="143.2">FB</text>
<text x="118.6" y="143.9">C55</text>
<text x="212.7" y="138">GND</text>
<text x="227.9" y="138">GND</text>
<text x="240" y="138.7">GND</text>
<text x="255.3" y="141.2">GND</text>
<text x="34.3" y="144.5">CF1</text>
<text x="89.4" y="145.7">GND</text>
<text x="107.8" y="147.6">R45</text>
<text x="107.8" y="149.5">39K</text>
<text x="139" y="144.4">D7</text>
<text x="139" y="146.7">SKL16</text>
<text x="57.5" y="154.5">+3V3</text>
<text x="66.4" y="156">GND</text>
<text x="73.6" y="152">BD00FC0W</text>
<text x="93.3" y="153.9">GND</text>
<text x="112.4" y="153.9">R47</text>
<text x="118.7" y="151.4">GND</text>
<text x="139" y="153.9">GND</text>
<text x="34.3" y="157.2">CF2</text>
<text x="68.4" y="159.7">C51</text>
<text x="77.9" y="161">+3V3</text>
<text x="107.8" y="160.3">R46</text>
<text x="112.4" y="157.9">3K3</text>
<text x="122.4" y="160.4">C56</text>
<text x="139.6" y="161">C58</text>
<text x="167.6" y="158.4">X13</text>
<text x="167.6" y="161">22-27-2031</text>
<text x="40.6" y="167.2">IC7</text>
<text x="65.6" y="165">C49</text>
<text x="65.6" y="167.5">100n</text>
<text x="68.4" y="162.2">1u</text>
<text x="83.7" y="164.7">R43</text>
<text x="83.7" y="166.6">4K7</text>
<text x="95.2" y="164.7">R44</text>
<text x="95.2" y="166.6">4K7</text>
<text x="107.8" y="162.2">3K3</text>
<text x="122.7" y="164.2">1u</text>
<text x="139.6" y="163">1u</text>
<text x="75.5" y="171.2">GND</text>
<text x="108.6" y="171.1">GND</text>
<text x="130.5" y="171.7">GND</text>
<text x="113" y="174.4">R48</text>
<text x="113" y="178.2">1K</text>
<text x="62.8" y="186.3">GND</text>
</g>
<g font-size="1.3" fill="#a90000">
<text x="208.8" y="20.2">1</text>
<text x="208.8" y="22.8">2</text>
<text x="221.5" y="20.2">6</text>
<text x="208.8" y="25.3">4</text>
<text x="208.8" y="27.9">5</text>
<text x="221.5" y="27.9">3</text>
<text x="239.9" y="35.5">1</text>
<text x="239.9" y="38">2</text>
<text x="239.9" y="40.6">3</text>
<text x="239.9" y="43.1">4</text>
<text x="239.9" y="45.6">5</text>
<text x="239.9" y="48.2">6</text>
<text x="239.9" y="50.7">7</text>
<text x="239.9" y="53.3">8</text>
<text x="239.3" y="58.3">10</text>
<text x="239.9" y="55.8">9</text>
<text x="208.8" y="66">1</text>
<text x="221.5" y="66">6</text>
<text x="208.8" y="68.5">2</text>
<text x="208.8" y="71">4</text>
<text x="208.8" y="73.6">5</text>
<text x="221.5" y="73.6">3</text>
<text x="218.4" y="124.4">S1</text>
<text x="231.7" y="124.4">A</text>
<text x="218.4" y="129.5">S2</text>
<text x="231.6" y="129.5">B</text>
<text x="231.6" y="126.9">C</text>
<text x="71.7" y="142.2">1</text>
<text x="71.7" y="139.6">2</text>
<text x="94.5" y="139.6">4</text>
<text x="94.5" y="142.2">5</text>
<text x="94.5" y="144.7">3</text>
<text x="161.2" y="154.9">1</text>
<text x="161.2" y="157.4">2</text>
<text x="161.2" y="159.9">3</text>
<text x="161.2" y="162.5">4</text>
</g>
<g font-size="1.3" fill="#989898">
<text x="145.9" y="40.9">R51</text>
<text x="145.9" y="42.9">N.C.</text>
<text x="78.7" y="96.1">C52</text>
<text x="78.7" y="98.7">470p/1kV</text>
<text x="62.1" y="147.7">N.C.</text>
<text x="62.2" y="145.8">C50</text>
</g>
<g font-size="1.3" fill="#f0f">
<text x="252.7" y="41.9">RS485_A_ISO 3</text>
<text x="252.7" y="39.3">RS485_A_ISO 2</text>
<text x="255.6" y="36.8">+VCC_ISO 1</text>
<text x="249.7" y="47">UART_TX/DOUT1 5</text>
<text x="256.9" y="44.4">GND_ISO 4</text>
<text x="258.8" y="52">DOUT3 7</text>
<text x="258.8" y="49.5">DOUT2 6</text>
<text x="251.1" y="54.6">UART_RX/DIN1 8</text>
<text x="259.3" y="59.7">DIN3 10</text>
<text x="260.5" y="57.1">DIN2 9</text>
<text x="147.4" y="136.4">Connector for 3- or 4-pin</text>
<text x="147.4" y="138.4">DC 12V Fan</text>
</g>
<g font-size="1" fill="#a90000">
<text x="48.9" y="48.1">1</text>
<text x="48.9" y="53.2">2</text>
<text x="81.5" y="53.2">15</text>
<text x="81.5" y="48.1">16</text>
<text x="48.9" y="55.8">3</text>
<text x="48.9" y="58.3">4</text>
<text x="81.5" y="58.3">13</text>
<text x="81.5" y="55.8">14</text>
<text x="115" y="55.8">2</text>
<text x="115" y="58.3">3</text>
<text x="132.8" y="58.3">6</text>
<text x="132.8" y="55.8">8</text>
<text x="48.9" y="60.8">5</text>
<text x="48.9" y="63.4">6</text>
<text x="48.9" y="65.9">7</text>
<text x="81.5" y="65.9">10</text>
<text x="81.5" y="63.4">11</text>
<text x="81.5" y="60.8">12</text>
<text x="115" y="63.4">1</text>
<text x="115" y="60.8">4</text>
<text x="132.8" y="63.4">5</text>
<text x="132.8" y="60.8">7</text>
<text x="48.9" y="71">8</text>
<text x="82" y="71">9</text>
<text x="64.2" y="104">2</text>
<text x="87" y="104">4</text>
<text x="64.2" y="114.2">1</text>
<text x="87" y="114.2">3</text>
<text x="38.8" y="172.6">1</text>
<text x="38.8" y="170.1">2</text>
<text x="56.6" y="170.1">3</text>
<text x="56.6" y="172.6">5</text>
<text x="38.8" y="175.1">8</text>
<text x="56.6" y="175.1">6</text>
<text x="38.8" y="180.2">7</text>
<text x="56.6" y="180.2">4</text>
</g>
<g font-size="1" fill="#006464">
<text x="51.3" y="49">VCC1</text>
<text x="76.7" y="49">VCC2</text>
<text x="51.3" y="54.1">INA</text>
<text x="51.3" y="56.6">INB</text>
<text x="51.3" y="59.2">INC</text>
<text x="76.7" y="59.2">OUTC</text>
<text x="76.7" y="56.6">OUTB</text>
<text x="76.8" y="54.1">OUTA</text>
<text x="117.3" y="56.6">RE</text>
<text x="117.3" y="59.2">DE</text>
<text x="128.8" y="56.6">Vcc</text>
<text x="130.5" y="59.2">A</text>
<text x="51.3" y="61.7">OUTD</text>
<text x="51.3" y="64.3">OUTE</text>
<text x="78" y="61.7">IND</text>
<text x="78.1" y="64.3">INE</text>
<text x="117.3" y="64.3">R</text>
<text x="117.3" y="61.7">D</text>
<text x="128.5" y="64.3">Gnd</text>
<text x="130.4" y="61.7">B</text>
<text x="51.3" y="66.8">OUTF</text>
<text x="51.3" y="71.9">GND1</text>
<text x="76.5" y="71.9">GND2</text>
<text x="78.2" y="66.8">INF</text>
<text x="37.1" y="107.4">SDCL1V4030-470M-R</text>
<text x="217.5" y="121.7">PEC16-2215F-S0024</text>
<text x="118.7" y="145.6">EEEFK1V470P</text>
<text x="41.1" y="173.5">SMDATA</text>
<text x="41.1" y="170.9">SMCLK</text>
<text x="51.8" y="173.5">PWM</text>
<text x="52.3" y="170.9">VDD</text>
<text x="41.1" y="176">ALERT</text>
<text x="51.4" y="176">TACH</text>
<text x="41.1" y="181.1">CLK</text>
<text x="52.1" y="181.1">GND</text>
</g>
<g font-size=".9" fill="#006464">
<text x="211.3" y="21">IO1</text>
<text x="211.3" y="23.5">IO2</text>
<text x="217.7" y="21">VCC</text>
<text x="211.3" y="26.1">IO3</text>
<text x="211.3" y="28.6">IO4</text>
<text x="217.6" y="28.6">GND</text>
<text x="76.6" y="41.3">PWR_FLAG</text>
<text x="157.5" y="46.3">DLW21SN900SQ2L</text>
<text x="31.7" y="57.8">JP10</text>
<text x="238.1" y="61.6">TBP03R1-350-10BE</text>
<text x="211.3" y="66.7">IO1</text>
<text x="211.3" y="69.3">IO2</text>
<text x="211.3" y="71.8">IO3</text>
<text x="217.7" y="66.7">VCC</text>
<text x="211.3" y="74.3">IO4</text>
<text x="217.6" y="74.3">GND</text>
<text x="66.6" y="104.8">Vin+</text>
<text x="81.7" y="104.8">Vout+</text>
<text x="66.6" y="115">Vin-</text>
<text x="81.7" y="115">Vout-</text>
<text x="96.9" y="115">PWR_FLAG</text>
<text x="34.3" y="146.1">MF92251V1-G99-A</text>
<text x="34.3" y="159.4">FG-09-BK</text>
<text x="40.6" y="184.7">EMC2301-1-ACZL-TR</text>
</g>
<g font-size=".9" fill="#a90000">
<text x="155.7" y="37.9">4</text>
<text x="168.4" y="37.9">3</text>
<text x="155.7" y="43">1</text>
<text x="168.4" y="43">2</text>
<text x="225.9" y="134.3" transform="rotate(-90 225.9 134.3)">SH</text>
</g>
<g font-size=".9" fill="#0f0f0f">
<text x="210.8" y="40.6">RS485_B_ISO</text>
<text x="210.8" y="38.1">RS485_A_ISO</text>
<text x="137.2" y="157.4">FAN_OUT+</text>
<text x="120.7" y="177.8">PWM_OUT</text>
<text x="118.6" y="180.3">FAN_SENSE1</text>
</g>
<g font-size=".9" fill="#840000">
<text x="17.7" y="54.1">RS485_TX/DOUT3</text>
<text x="17.8" y="56.6">RS485_TX_EN/DOUT2</text>
<text x="23.6" y="59.2">TOUT</text>
<text x="18.7" y="61.7">UART_TX/DOUT1</text>
<text x="20.4" y="64.2">UART_RX/DIN1</text>
<text x="19.4" y="69.3">RS485_RX/DIN3</text>
<text x="27" y="66.8">DIN2</text>
<text x="259.3" y="104.9">ENC_SW</text>
<text x="259.3" y="117.6">ENC_A</text>
<text x="259.3" y="130.3">ENC_B</text>
<text x="23.8" y="173.5">SYS_SDA</text>
<text x="23.8" y="170.9">SYS_SCL</text>
<text x="23.1" y="176">FAN_FAULT</text>
<text x="23.8" y="181.1">RTC_FAN</text>
</g>
<g font-size=".9" fill="#840084">
<text x="44.4" y="109.1">47u</text>
<text x="211.5" y="144.1">Encoder shaft length: 15 mm / Flatted</text>
<text x="211.5" y="147">Knob head Ø31mm A1031648 (OKW) + Knob pointer A1101007 (OKW)</text>
<text x="211.5" y="148.4">Optional: Knob head Ø31mm A3131068 (OKW) + Knob cap A3231007 (OKW)</text>
<text x="211.5" y="151.3">Knob head Ø24mm A1024648 (OKW) + Knob pointer A1101007 (OKW)</text>
</g>
</svg>
